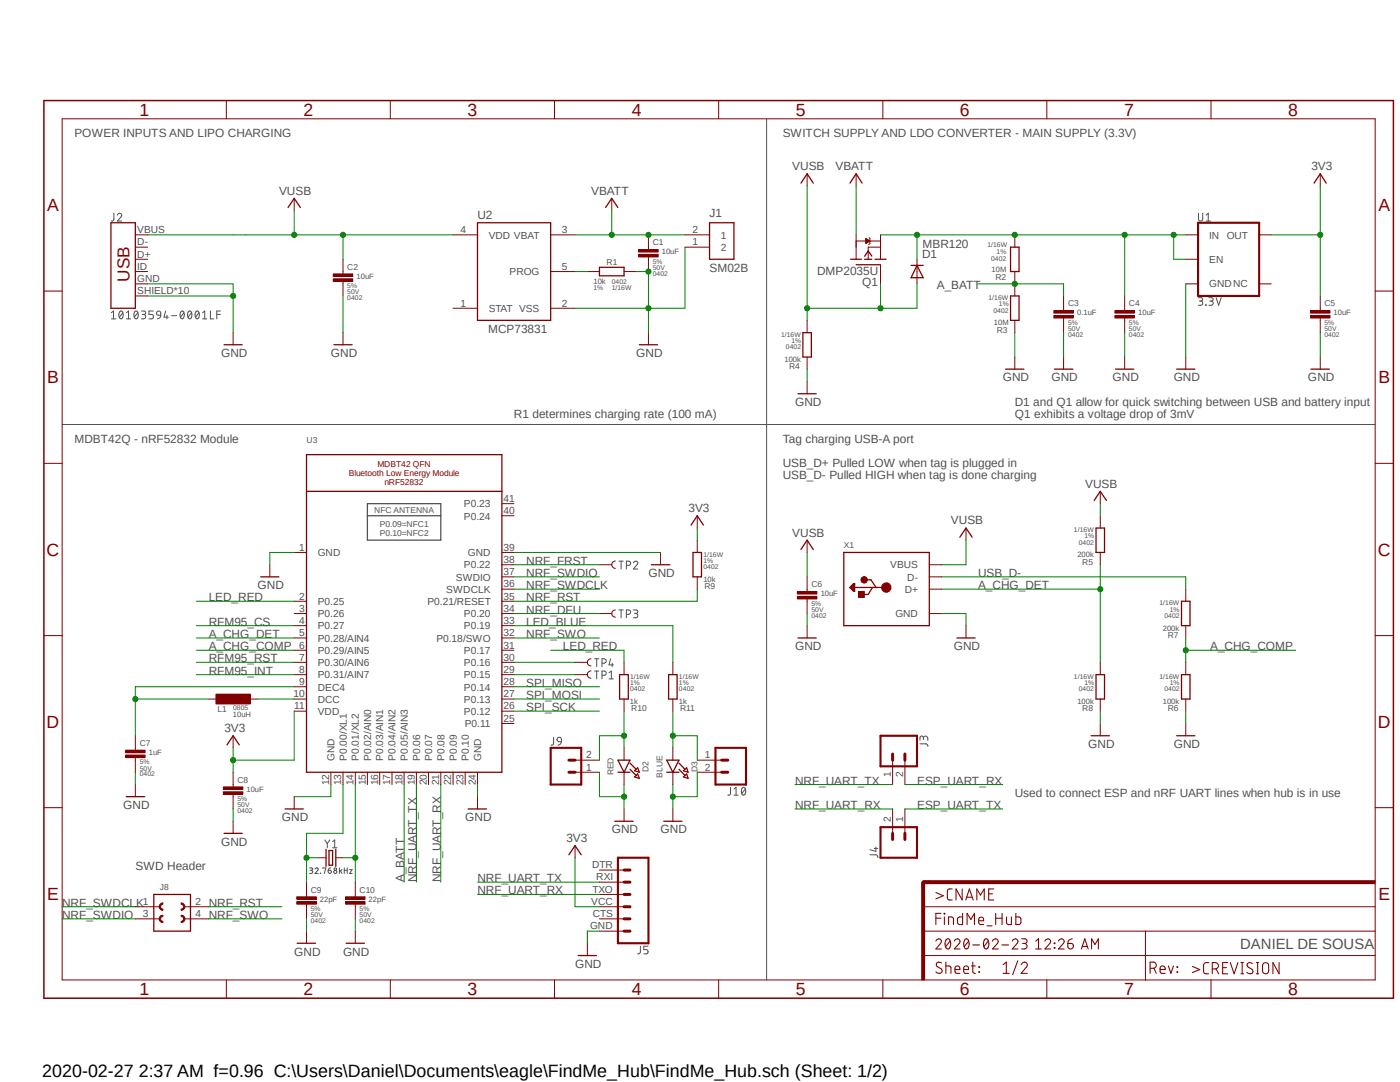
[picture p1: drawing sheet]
<svg xmlns="http://www.w3.org/2000/svg" width="279mm" height="216mm" viewBox="0 0 279 216" stroke-linecap="round" stroke-linejoin="round" font-family="sans-serif">
<path d="M8.4 19.8l270 179.8M278.4 19.8l-270 179.8" fill="none" stroke="#fff" stroke-width=".2"/>
<g fill="none" stroke="#505050" stroke-width=".2">
<path d="M153 23.8v171.7M22.7 42.5v1.3a.38 .38 0 0 1-.5 .3M23.4 42.9a.43 .43 0 0 1 .6-.3 .43 .43 0 0 1 .2 .7l-.8 .8h.9M239.2 59.4h.5a.34 .34 0 0 1 .3 .3 .34 .34 0 0 1-.3 .4h-.3M239.2 42.5v1.2a.42 .42 0 0 0 .4 .4 .42 .42 0 0 0 .4-.4v-1.2M240.7 42.9l.4-.4v1.6M240.7 44.1h.9M241.3 59.4h.5a.34 .34 0 0 1 .3 .3 .34 .34 0 0 1-.3 .4h-.4M242.7 59.4l.5 1.5 .5-1.5M22.2 62.4l.4-.3v1.5M22.2 63.6h.9M24 62.1h.2a.94 .94 0 0 1 0 1.5 .98 .98 0 0 1-.2-1.5z"/>
<path d="M24.5 62.4l-.7 .9M25.2 63.6h.9M25.2 62.4l.5-.3v1.5M27 62.1h.2a.94 .94 0 0 1 0 1.5 .98 .98 0 0 1-.2-1.5zM27.5 62.4l-.7 .9M28.2 62.1h.5a.34 .34 0 0 1 .4 .3 .34 .34 0 0 1-.4 .3h-.3M28.7 62.7l.3 .2v.5l-.3 .2h-.5M30.6 62.1h-.9v.6h.5a.45 .45 0 0 1 .4 .5 .45 .45 0 0 1-.4 .4h-.5M31.3 62.3a.43 .43 0 0 1 .5-.2 .43 .43 0 0 1 .3 .4v.4h-.7l-.2-.3zM32.1 62.9a.73 .73 0 0 1-.7 .7M33.1 62.1l-.4 1.2h.9M33.3 62.9v.7"/>
<path d="M34.2 63h1.1M36.2 62.1h.2a.94 .94 0 0 1 0 1.5 .95 .95 0 0 1-.2-1.5zM36.7 62.4l-.7 .9M37.7 62.1h.1a.89 .89 0 0 1 0 1.5 1.02 1.02 0 0 1-.1-1.5zM38.2 62.4l-.7 .9M39.2 62.1h.2a.94 .94 0 0 1 0 1.5 .98 .98 0 0 1-.2-1.5zM39.7 62.4l-.7 .9M40.4 63.6h.9M40.4 62.4l.5-.3v1.5M42 62.1v1.5h.7M43.3 62.7h.7M44 62.1h-.7v1.5"/>
<path d="M239.6 60.1a.42 .42 0 0 1 .4 .4 .42 .42 0 0 1-.4 .4h-.4M240.6 60.8l.1 .1zM241.7 60.1a.43 .43 0 0 1 .4 .4 .43 .43 0 0 1-.4 .4h-.4M12.4 84.7h262M123.5 112h.9M124 112v1.5M125 112.8h.4a.42 .42 0 0 0 .5-.4 .42 .42 0 0 0-.5-.4h-.4v1.5M126.4 112.3a.43 .43 0 0 1 .6-.3 .43 .43 0 0 1 .2 .6l-.8 .9h.9M118.7 133.9h.8M118.7 131.4h.8M119.1 131.4v1.6M119.1 133.9v1.6"/>
<path d="M120.1 134.7h.5a.42 .42 0 0 0 .4-.4 .42 .42 0 0 0-.4-.4h-.5v1.6M120.1 132.3h.5l.3-.2v-.4l-.3-.3h-.5v1.6M121.5 134.2l.5-.3v1.6M121.5 135.5h.9M121.9 131.4l-.4 1.3h.9M122.2 132.3v.7M123.5 121.7h.9M124 121.7v1.6M125 122.6h.4a.45 .45 0 0 0 .5-.4 .45 .45 0 0 0-.5-.5h-.4v1.6M126.4 121.7h.6a.34 .34 0 0 1 .3 .3 .34 .34 0 0 1-.3 .4h-.4M126.9 122.4a.45 .45 0 0 1 .4 .4 .45 .45 0 0 1-.4 .5h-.5M110.5 147.1v1.2a.38 .38 0 0 1-.5 .4"/>
<path d="M111.4 147.2h.4l.3 .3v.5h-.6l-.3-.2v-.3zM112.1 148a.73 .73 0 0 1-.8 .7M145.8 157.1v1.2a.4 .4 0 0 1-.6 .4M146.5 158.7h.8M146.5 157.4l.4-.3v1.6M148.2 157.2l.2-.1a.89 .89 0 0 1 0 1.6 .99 .99 0 0 1-.2-1.5zM148.8 157.4l-.8 .9M183.6 148.4l1.4 .1 .2 .4M184.3 147.3a.44 .44 0 0 1 .3-.4 .44 .44 0 0 1 .5 .2l.1 .6M184.3 147.6l-.1-.6a.34 .34 0 0 0-.6 0v.7M61.8 173.2h.5l.1 .2-.1 .2-.4 .1M62.1 173.7l.3 .2v.2l-.1 .1-.5 .1"/>
<path d="M62.9 173.4a.32 .32 0 0 1 .4-.3 .32 .32 0 0 1 .1 .6l-.5 .6h.6M63.9 174.3h.1M64.4 173.3l.6-.1-.3 1.1M64.8 167.6l.5 .7M65.3 168.3v.9M65.5 173.7h.5l.1 .5-.2 .1-.3-.1zM65.8 167.6l-.5 .7M66 173.2h-.3l-.2 .5M66.4 167.9l.4-.3v1.6M66.4 169.2h.9M67.7 173.2v1.1M67.9 173.7l.3 .6"/>
<path d="M68.2 173.5l-.5 .4M68.7 173.7h.6M68.7 173.2v1.1M69.3 173.2v1.1M69.8 173.5h.5l-.5 .8h.5M173.6 170.6h1.4l.2 .5M174.5 169.3h.7M174.8 169v.9l-1.2-.4M127.8 188.8v1.2l-.2 .3h-.3M129.3 188.8h-.8v.7h.5a.43 .43 0 0 1 .3 .4 .43 .43 0 0 1-.3 .4h-.5"/>
<circle cx="66.9" cy="174" r=".31"/>
<circle cx="66.9" cy="173.4" r=".25"/>
</g>
<path d="M73.3 100.5h14.7v7.3h-14.7zM73.3 102.9h14.7" fill="none" stroke="#505050" stroke-width=".25"/>
<path d="M57.5 41.4l1.2-1.8 1.2 1.8M141.6 44.4h4.9v7.3h-4.9zM44.7 68.8h3.6" fill="none" stroke="#800000" stroke-width=".25"/>
<path d="M58.7 39.6v2.4M68.5 54.2v.5M68.5 56.1v.5M136.7 46.9h4.9M136.7 49.3h4.9M46.5 66.4v2.4" fill="none" stroke="#800000" stroke-width=".2"/>
<path d="M66.5 55.6h3.9v.5h-3.9z" fill-rule="evenodd" fill="#800000"/>
<path d="M66.5 55.6h3.9v.5h-3.9z" fill="none" stroke="#800000" stroke-width=".2"/>
<path d="M66.5 54.7h3.9v.5h-3.9z" fill-rule="evenodd" fill="#800000"/>
<path d="M66.5 54.7h3.9v.5h-3.9zM68.5 51.7v2.5M68.5 56.6v2.5M129.4 49.3v.5M129.4 51.3v.4" fill="none" stroke="#800000" stroke-width=".2"/>
<path d="M127.5 50.8h3.9v.5h-3.9z" fill-rule="evenodd" fill="#800000"/>
<path d="M127.5 50.8h3.9v.5h-3.9z" fill="none" stroke="#800000" stroke-width=".2"/>
<path d="M127.5 49.8h3.9v.5h-3.9z" fill-rule="evenodd" fill="#800000"/>
<path d="M161.1 34.7v2.4M170.9 34.7v2.4M263.5 34.7v2.4M127.5 49.8h3.9v.5h-3.9zM129.4 46.9v2.4M129.4 51.7v2.5M68.5 66.4v2.4M129.4 66.4v2.4M202.5 71.2v2.5" fill="none" stroke="#800000" stroke-width=".2"/>
<path d="M159.9 36.5l1.2-1.8 1.2 1.8M169.6 36.5l1.3-1.8 1.1 1.8M262.3 36.5l1.2-1.8 1.2 1.8M66.6 68.8h3.7M127.6 68.8h3.6M200.7 73.7h3.6" fill="none" stroke="#800000" stroke-width=".25"/>
<path d="M183.9 176.1h.6v19.4h-.6z" fill-rule="evenodd" fill="#800000"/>
<path d="M183.9 176.1h.6v19.4h-.6z" fill="none" stroke="#800000" stroke-width=".2"/>
<path d="M184.2 175.7h90.2v.6h-90.2z" fill-rule="evenodd" fill="#800000"/>
<g fill="none" stroke="#800000" stroke-width=".2">
<path d="M12.4 23.7h262v171.8h-262zM45.2 20.1v3.6M77.9 20.1v3.6M110.7 20.1v3.6M143.4 20.1v3.6M176.2 20.1v3.6M208.9 20.1v3.6M241.7 20.1v3.6M8.8 58.1h3.6M236.6 46.9h2.5M236.6 56.6h2.5M236.6 51.7h2.5"/>
<path d="M251.3 46.9h2.4M251.3 56.6h2.4M274.4 58.1h3.7M212.3 61.5v.5M212.3 63.5v.4M8.8 92.5h3.6M274.4 92.5h3.7M8.8 126.8h3.6M274.4 126.8h3.7M8.8 161.2h3.6M184.2 175.7h90.2v.6h-90.2zM274.4 161.2h3.7"/>
<path d="M45.2 195.5v3.7M77.9 195.5v3.7M110.7 195.5v3.7M143.4 195.5v3.7M176.2 195.5v3.7M184.2 190.7h90.2M184.2 185.8h90.2M184.2 180.9h90.2M208.9 195.5v3.7M228.6 185.8v9.8M241.7 195.5v3.7"/>
</g>
<path d="M185.5 176h-1.3v1.2" fill="none" stroke="#800000" stroke-width=".59"/>
<g fill="none" stroke="#800000" stroke-width=".21">
<path d="M186.8 178.1l1.5 .6-1.5 .7M190 177.4h-.7l-.2 .4v1.5l.3 .3h.6M192 177.4v2.2l-1.2-2.2v2.2M192.7 179.6l.8-2.2 .7 2.2M192.9 179h1.1M194.9 179.6v-2.2l.8 1.2 .7-1.2v2.2M197.3 178.4h.8M198.3 177.4h-1v2.2h1M186.8 187.8a.55 .55 0 0 1 .8-.4 .55 .55 0 0 1 .1 .9l-.9 1.1h1.1M186.8 183.2h1M187.8 182.2h-1v2.3M187.9 192.2a.6 .6 0 0 0-.7-.2 .6 .6 0 0 0-.3 .7 1.64 1.64 0 0 1 1.1 1l-.1 .4a.75 .75 0 0 1-1.1-.2"/>
<path d="M188.4 182.2l.2 .2zM188.5 183v1.5M188.8 192.7h.6l.3 .2 .1 1.3M188.8 192v2.2M188.8 187.5l.4-.2a1.21 1.21 0 0 1 0 2.1l-.2-.1a1.39 1.39 0 0 1-.2-1.8zM189.3 184.5v-1.5h.6l.3 .2 .1 1.3M189.6 187.8l-.9 1.1M190.5 187.8a.56 .56 0 0 1 .8-.4 .56 .56 0 0 1 .1 .9l-.9 1.1h1.1M190.6 193.5h1a.51 .51 0 0 0-.4-.7 .51 .51 0 0 0-.6 .4v.6l.2 .4h.8M192.1 182.2v2.3h-.6l-.4-.2v-1.1l.4-.2h.6M192.3 193.5h1a.51 .51 0 0 0-.3-.7 .51 .51 0 0 0-.7 .4v.6l.2 .4h.8M192.6 187.5l.3-.2a1.21 1.21 0 0 1 0 2.1 1.29 1.29 0 0 1-.3-1.9z"/>
<path d="M193 184.5v-2.3l.8 1.3 .7-1.3v2.3M193.3 187.8l-.9 1.1M193.9 192.7h.7M194.1 192v1.8l.3 .4h.2M194.1 188.6h1.4M195.3 183.7h1a.51 .51 0 0 0-.3-.7 .51 .51 0 0 0-.7 .5l.1 .8 .3 .2h.6M195.4 192.9l.1 .1zM195.4 193.9l.1 .1zM196.5 187.5l.3-.2a1.21 1.21 0 0 1 0 2.1 1.29 1.29 0 0 1-.3-1.9zM197 184.7h1M197.2 187.8l-.9 1.1M198.1 187.8a.56 .56 0 0 1 .8-.4 .56 .56 0 0 1 .2 .9l-1 1.1h1.1"/>
<path d="M198.7 183.2h1.3M198.7 182.2v2.3M199.9 188.6h1.4M200 182.2v2.3M200.2 192.5l.6-.5v2.2M200.2 194.2h1.2M200.9 183v1.3l.4 .2h.5v-1.5M202 187.8a.56 .56 0 0 1 .8-.4 .56 .56 0 0 1 .2 .9l-1 1.1h1.2M202.7 182.2v2.3h.7l.4-.4v-.8l-.4-.3h-.7M203.1 191.7l-1 2.8M203.8 192.5a.61 .61 0 0 1 .8-.5 .61 .61 0 0 1 .3 1l-1.1 1.2h1.2M203.9 187.3h.7a.47 .47 0 0 1 .4 .5 .47 .47 0 0 1-.4 .5h-.5"/>
<path d="M204.4 188.3a.55 .55 0 0 1 .6 .5 .55 .55 0 0 1-.6 .6h-.5M206.7 189.4h1.1M206.7 187.8l.6-.5v2.1M208.5 187.8a.56 .56 0 0 1 .8-.4 .56 .56 0 0 1 .2 .9l-1 1.1h1.2M210.4 188.2l.1 .1zM210.4 189.1l.1 .1zM211.2 187.8a.56 .56 0 0 1 .8-.4 .56 .56 0 0 1 .2 .9l-1 1.1h1.2M213.1 188.3h.7a.56 .56 0 0 1 .4 .6 .56 .56 0 0 1-.6 .5 .56 .56 0 0 1-.5-.6zM214 187.3a.87 .87 0 0 0-.9 1M215.8 189.4l.7-2.1 .7 2.1M216 188.8h1M217.8 189.4v-2.1l.7 1.2 .7-1.2v2.1"/>
<path d="M229.5 193.2h.7a.61 .61 0 0 0 .6-.6 .61 .61 0 0 0-.6-.6h-.7v2.2M230.3 193.2l.5 1M231.5 193.5h1a.53 .53 0 0 0-.3-.7 .53 .53 0 0 0-.7 .4v.6l.2 .4h.8M233.2 192.7l.5 1.5 .5-1.5M234.9 193.9l.1 .1zM234.9 192.9l.1 .1zM238 192.8l1.4 .7-1.4 .6M241.2 192.1h-.5l-.4 .2-.1 1.5a.45 .45 0 0 0 .5 .5h.5M241.9 193.3h.7a.64 .64 0 0 0 .6-.6 .64 .64 0 0 0-.6-.6h-.7v2.2M242.7 193.3l.5 1M244 193.1h.8M245 192.1h-1v2.2h1"/>
<path d="M245.5 192.1l.8 2.2 .8-2.2M247.6 194.3h.6M247.6 192.1h.6M247.9 192.1v2.2M249.9 192.3a.56 .56 0 0 0-.7-.2 .56 .56 0 0 0-.2 .7l.8 .6a.56 .56 0 0 1 .1 .8 .56 .56 0 0 1-.9 0l-.2-.2M250.7 194.3h.5M250.7 192.1h.5M251 192.1v2.2M252.2 192.2a.65 .65 0 0 1 1 .5v1a.62 .62 0 0 1-.6 .6 .62 .62 0 0 1-.6-.6v-1zM255.3 192.1v2.2l-1.3-2.2v2.2"/>
</g>
<path d="M8.8 20.1h269.3v179.1h-269.3z" fill="none" stroke="#800000" stroke-width=".3"/>
<path d="M239.1 44.4h12.2v14.7h-12.2z" fill="none" stroke="#800000" stroke-width=".42"/>
<path d="M210.3 62.9h3.9v.6h-3.9z" fill-rule="evenodd" fill="#800000"/>
<path d="M210.3 62.9h3.9v.6h-3.9z" fill="none" stroke="#800000" stroke-width=".2"/>
<path d="M210.3 62h3.9v.5h-3.9z" fill-rule="evenodd" fill="#800000"/>
<path d="M212.3 59.1v2.4M210.3 62h3.9v.5h-3.9zM212.3 63.9v2.5M263.5 61.5v.5M263.5 63.5v.4" fill="none" stroke="#800000" stroke-width=".2"/>
<path d="M261.5 62.9h3.9v.6h-3.9z" fill-rule="evenodd" fill="#800000"/>
<path d="M261.5 62.9h3.9v.6h-3.9z" fill="none" stroke="#800000" stroke-width=".2"/>
<path d="M261.5 62h3.9v.5h-3.9z" fill-rule="evenodd" fill="#800000"/>
<g fill="none" stroke="#800000" stroke-width=".2">
<path d="M27 49.3h2.5M27 54.2h2.5M27 46.9h2.5M27 51.7h2.5M27 56.6h2.5M27 59.1h2.5M90.4 46.9h4.9M109.9 54.2h4.9M109.9 46.9h4.9M117.2 54.2h2.4M124.5 54.2h2.5M170.9 48.1h4.8"/>
<path d="M170.9 46.9v4.8M172.8 47.6l.7 .5-.7 .5zM172.8 48.5h.1M172.8 48.4h.3M172.8 48.3h.4M172.8 48.3h.5M172.8 48.2h.6M172.8 48h.6M172.8 47.9h.5M172.8 47.8h.4M172.8 47.8h.3M172.8 47.7h.1"/>
<path d="M173.4 47.4l.2 .2v1l-.2 .2M175.7 46.9v4.8M175.7 52.9v3.7M175.7 49.3h-2.4v2.4M183 51.7v4.9M202.5 46.9v2.4M202.5 54.2v4.9M263.5 59.1v2.4M90.4 61.5h4.9M109.9 61.5h4.9M161.1 63.9v2.5M161.1 71.2v2.5"/>
<path d="M161.1 76.1v2.5M202.5 63.9v2.5M212.3 71.2v2.5M224.5 71.2v2.5M236.6 71.2v2.5M261.5 62h3.9v.5h-3.9zM263.5 63.9v2.5M263.5 71.2v2.5M58.7 110.2h2.5M58.7 120h2.5M100.2 110.2h2.4M100.2 120h2.4"/>
<path d="M100.2 112.7h2.4M100.2 100.5h2.4M100.2 102.9h2.4M100.2 117.6h2.4M100.2 115.1h2.4M58.7 139.5h2.5M58.7 137h2.5M58.7 134.6h2.5M58.7 132.2h2.5M58.7 129.8h2.5M58.7 127.3h2.5M58.7 124.8h2.5"/>
<path d="M58.7 122.4h2.5M100.2 139.5h2.4M100.2 137h2.4M100.2 134.6h2.4M100.2 132.2h2.4M100.2 129.8h2.4M100.2 127.3h2.4M100.2 124.8h2.4M100.2 122.4h2.4M58.7 141.9h2.5M66 154.1v2.4M68.5 154.1v2.4"/>
<path d="M70.9 154.1v2.4M73.3 154.1v2.4M75.8 154.1v2.4M78.2 154.1v2.4M80.6 154.1v2.4M83.1 154.1v2.4M85.5 154.1v2.4M88 154.1v2.4M90.4 154.1v2.4M92.8 154.1v2.4M95.3 154.1v2.4M100.2 144.4h2.4"/>
<path d="M100.2 141.9h2.4M63.6 171.2h1.5M67 171.2h1.5"/>
</g>
<g fill="none" stroke="#800000" stroke-width=".25">
<path d="M22.1 44.4h4.9v17.1h-4.9zM95.3 44.4h14.6v19.5h-14.6zM119.6 53.3h4.9v1.7h-4.9zM169.8 51.7h2.1M170.9 52.8h4.8M172.6 51.7h1.4M174 51.1l-.7-1-.7 1M174.6 51.7h2.2M181.8 53h2.4M183 53l1.2 2.4h-2.4zM201.7 49.3h1.7v4.9h-1.7zM201.7 59.1h1.7v4.8h-1.7z"/>
<path d="M159.3 78.6h3.6M160.2 66.4h1.7v4.8h-1.7zM210.4 73.7h3.7M222.6 73.7h3.7M234.8 73.7h3.7M261.6 73.7h3.7M61.2 98h39M61.2 90.7h39v63.4h-39zM65.1 169.5v3.4M65.7 169.7h.7v2.9h-.7zM67 169.5v3.4"/>
</g>
<circle cx="176.9" cy="117.2" r=".95" fill="#800000"/>
<circle cx="176.9" cy="117.2" r=".95" fill="none" stroke="#800000" stroke-width=".2"/>
<circle cx="172.5" cy="115.7" r=".67" fill="#800000"/>
<circle cx="172.5" cy="115.7" r=".67" fill="none" stroke="#800000" stroke-width=".2"/>
<path d="M171.3 118h1.2v1.2h-1.2z" fill-rule="evenodd" fill="#800000"/>
<path d="M53.8 112.7v2.4M131.8 110.2v2.5M171.3 118h1.2v1.2h-1.2zM185.5 117.6h2.4M185.5 115.1h2.4M185.5 112.7h2.4M185.5 122.4h2.4M58.7 159v2.4M95.3 159v2.4M61.2 178.5v.5M61.2 180.4v.5" fill="none" stroke="#800000" stroke-width=".2"/>
<path d="M52 115.1h3.7M130 112.7h3.7M168.4 110.2h17.1v14.6h-17.1v-14.6M169.6 117.2l.7-.7h.3v1.5h-.3zM169.8 117.2l.4-.4v.8l-.2-.2v-.2M170.3 116.5v1.3M170.6 117.2h6.3M172.8 115.7h1l1 1.5M174.1 117.2l-.8 1.4h-1.2M56.9 161.4h3.6M93.4 161.4h3.7" fill="none" stroke="#800000" stroke-width=".25"/>
<path d="M59.2 179.9h3.9v.5h-3.9z" fill-rule="evenodd" fill="#800000"/>
<path d="M59.2 179.9h3.9v.5h-3.9z" fill="none" stroke="#800000" stroke-width=".2"/>
<path d="M59.2 178.9h3.9v.6h-3.9z" fill-rule="evenodd" fill="#800000"/>
<path d="M59.2 178.9h3.9v.6h-3.9zM61.2 176v2.5M70.9 178.5v.5M61.2 180.9v2.4M70.9 180.4v.5" fill="none" stroke="#800000" stroke-width=".2"/>
<path d="M69 179.9h3.9v.5h-3.9z" fill-rule="evenodd" fill="#800000"/>
<path d="M69 179.9h3.9v.5h-3.9z" fill="none" stroke="#800000" stroke-width=".2"/>
<path d="M69 178.9h3.9v.6h-3.9z" fill-rule="evenodd" fill="#800000"/>
<path d="M69 178.9h3.9v.6h-3.9zM70.9 176v2.5M61.2 185.8v2.4M70.9 180.9v2.4M70.9 185.8v2.4" fill="none" stroke="#800000" stroke-width=".2"/>
<path d="M59.3 188.2h3.7M69.1 188.2h3.6" fill="none" stroke="#800000" stroke-width=".25"/>
<path d="M43.1 138.5h6.9v2h-6.9z" fill-rule="evenodd" fill="#800000"/>
<path d="M139.1 102.9v2.5M139.1 107.8v2.4M139.1 115.1v2.5M41.7 139.5h2.4M43.1 138.5h6.9v2h-6.9zM49 139.5h2.4M27 156.5v2.5M46.5 146.8v2.4M46.5 156.5v.5M46.5 158.5v.5" fill="none" stroke="#800000" stroke-width=".2"/>
<path d="M137.9 104.8l1.2-1.9 1.3 1.9M138.3 110.2h1.7v4.9h-1.7zM25.2 159h3.7M45.3 148.6l1.2-1.8 1.3 1.8" fill="none" stroke="#800000" stroke-width=".25"/>
<path d="M44.6 158h3.9v.5h-3.9z" fill-rule="evenodd" fill="#800000"/>
<path d="M44.6 158h3.9v.5h-3.9z" fill="none" stroke="#800000" stroke-width=".2"/>
<path d="M44.6 157h3.9v.5h-3.9z" fill-rule="evenodd" fill="#800000"/>
<g fill="none" stroke="#800000" stroke-width=".2">
<path d="M122.1 39.6v2.4M224.5 61.5v.5M224.5 63.5v.4M219.6 98v2.5M161.1 107.8v2.4M192.8 105.4v2.4M219.6 102.9v2.5M219.6 110.2v2.5M236.6 117.6v2.4M124.5 132.2v2.4M124.5 139.5v2.4M134.3 132.2v2.4"/>
<path d="M134.3 139.5v2.4M161.1 124.8v2.5M192.8 124.8v2.5M219.6 132.2v2.4M219.6 139.5v2.4M236.6 124.8v2.5M236.6 132.2v2.4M236.6 139.5v2.4M44.6 157h3.9v.5h-3.9zM46.5 154.1v2.4M46.5 159v2.4M114.8 154.1h4.8"/>
<path d="M114.8 151.7h4.8M124.5 149.2v2.5M124.5 154.1v2.4M134.3 149.2v2.5M134.3 154.1v2.4M139.1 154.1h4.9M139.1 151.7h4.9M178.1 151.7v4.8M180.6 151.7v4.8M219.6 144.4v2.4M236.6 144.4v2.4M46.5 163.9v2.4"/>
<path d="M114.8 168.7v2.5M119.6 173.6h4.9M119.6 176h4.9M119.6 178.5h4.9M124.5 161.4v2.5M134.3 161.4v2.5M178.1 161.4v4.9M180.6 161.4v4.9M117.2 188.2v2.5M119.6 180.9h4.9M119.6 183.3h4.9M119.6 185.8h4.9"/>
</g>
<g fill="none" stroke="#800000" stroke-width=".25">
<path d="M120.9 41.4l1.2-1.8 1.2 1.8M218.4 99.9l1.2-1.9 1.2 1.9M159.9 109.6l1.2-1.8 1.2 1.8M191.6 107.2l1.2-1.8 1.2 1.8M218.7 105.4h1.7v4.8h-1.7zM235.8 120h1.7v4.8h-1.7zM123.7 134.6h1.7v4.9h-1.7zM133.4 134.6h1.7v4.9h-1.7zM159.3 127.3h3.6M191 127.3h3.6M218.7 134.6h1.7v4.9h-1.7zM235.8 134.6h1.7v4.9h-1.7z"/>
<path d="M123.3 151.7h2.4l-1.2 2.4zM123.3 154.1h2.4M125.7 153.5l1.3 1.2M125.7 152.3l1.3 1.2M126.7 155l.6-.6 .3 .9zM127.3 153.2l.3 .9-.9-.3zM133.1 151.7h2.4l-1.2 2.4zM133.1 154.1h2.4M135.5 153.5l1.2 1.2M135.5 152.3l1.2 1.2M136.4 153.8l.6-.6 .3 .9zM136.4 155l.6-.6 .3 .9z"/>
<path d="M217.8 146.8h3.6M234.8 146.8h3.7M44.7 166.3h3.6M113.5 170.6l1.3-1.9 1.2 1.9M122.7 163.9h3.7M132.5 163.9h3.6M115.4 190.7h3.6"/>
</g>
<path d="M109.9 149.2h6.1v7.3h-6.1zM142.8 149.2h6.1v7.3h-6.1zM175.7 146.8h7.3v6.1h-7.3zM123.3 171.2h6.1v17h-6.1zM175.7 165.1h7.3v6.1h-7.3z" fill="none" stroke="#800000" stroke-width=".42"/>
<g fill="none" stroke="#800000" stroke-width=".59">
<path d="M113.5 151.7h1.3M113.5 154.1h1.3M144 151.7h1.2M144 154.1h1.2M178.1 150.5v1.2M180.6 150.5v1.2M124.5 178.5h1.2M124.5 176h1.2M124.5 173.6h1.2M178.1 166.3v1.2M180.6 166.3v1.2M124.5 183.3h1.2"/>
<path d="M124.5 180.9h1.2M124.5 185.8h1.2"/>
</g>
<path d="M222.5 62.9h3.9v.6h-3.9z" fill-rule="evenodd" fill="#800000"/>
<path d="M222.5 62.9h3.9v.6h-3.9z" fill="none" stroke="#800000" stroke-width=".2"/>
<path d="M222.5 62h3.9v.5h-3.9z" fill-rule="evenodd" fill="#800000"/>
<path d="M224.5 59.1v2.4M222.5 62h3.9v.5h-3.9zM224.5 63.9v2.5M161.1 117.6v.4M161.1 119.5v.5" fill="none" stroke="#800000" stroke-width=".2"/>
<path d="M159.1 119h3.9v.5h-3.9z" fill-rule="evenodd" fill="#800000"/>
<path d="M159.1 119h3.9v.5h-3.9z" fill="none" stroke="#800000" stroke-width=".2"/>
<path d="M159.1 118h3.9v.5h-3.9z" fill-rule="evenodd" fill="#800000"/>
<path d="M159.1 118h3.9v.5h-3.9zM161.1 115.1v2.5M161.1 120v2.4M27 149.2v.5M27 151.2v.5" fill="none" stroke="#800000" stroke-width=".2"/>
<path d="M25.1 150.7h3.9v.5h-3.9z" fill-rule="evenodd" fill="#800000"/>
<path d="M25.1 150.7h3.9v.5h-3.9z" fill="none" stroke="#800000" stroke-width=".2"/>
<path d="M25.1 149.7h3.9v.5h-3.9z" fill-rule="evenodd" fill="#800000"/>
<path d="M25.1 149.7h3.9v.5h-3.9zM27 146.8v2.4M27 151.7v2.4" fill="none" stroke="#800000" stroke-width=".2"/>
<path d="M30.7 178.5h7.3v7.3h-7.3z" fill="none" stroke="#800000" stroke-width=".25"/>
<path d="M36.2 180.2a.74 .74 0 0 1 .7 .7 .74 .74 0 0 1-.7 .8v-.3a.49 .49 0 0 0 .5-.5 .49 .49 0 0 0-.5-.5z" fill-rule="evenodd" fill="#800000"/>
<path d="M36.2 180.2a.74 .74 0 0 1 .7 .7 .74 .74 0 0 1-.7 .8v-.3a.49 .49 0 0 0 .5-.5 .49 .49 0 0 0-.5-.5z" fill="none" stroke="#800000" stroke-width=".2"/>
<path d="M36.2 182.6a.72 .72 0 0 1 .7 .7 .72 .72 0 0 1-.7 .8v-.2a.49 .49 0 0 0 .5-.5 .49 .49 0 0 0-.5-.5z" fill-rule="evenodd" fill="#800000"/>
<path d="M36.2 182.6a.72 .72 0 0 1 .7 .7 .72 .72 0 0 1-.7 .8v-.2a.49 .49 0 0 0 .5-.5 .49 .49 0 0 0-.5-.5z" fill="none" stroke="#800000" stroke-width=".2"/>
<path d="M32 180.3l.5-.1v.2a.49 .49 0 0 0-.5 .5 .49 .49 0 0 0 .5 .5v.3a.73 .73 0 0 1-.7-.5 .73 .73 0 0 1 .2-.9z" fill-rule="evenodd" fill="#800000"/>
<path d="M32 180.3l.5-.1v.2a.49 .49 0 0 0-.5 .5 .49 .49 0 0 0 .5 .5v.3a.73 .73 0 0 1-.7-.5 .73 .73 0 0 1 .2-.9z" fill="none" stroke="#800000" stroke-width=".2"/>
<path d="M32 182.8l.5-.2v.3a.49 .49 0 0 0-.5 .5 .49 .49 0 0 0 .5 .5v.2a.73 .73 0 0 1-.7-.5 .73 .73 0 0 1 .2-.8z" fill-rule="evenodd" fill="#800000"/>
<g fill="none" stroke="#800000" stroke-width=".2">
<path d="M119.6 112.7h2.5M122.8 111.9a.74 .74 0 0 0-.7 .8 .74 .74 0 0 0 .7 .7M114.8 134.6h2.4M114.8 132.2h2.4M117.9 133.9a.74 .74 0 0 0-.7 .7 .74 .74 0 0 0 .7 .7M117.9 131.4a.72 .72 0 0 0-.7 .8 .72 .72 0 0 0 .7 .7M119.6 122.4h2.5M122.8 121.7a.72 .72 0 0 0-.7 .7 .72 .72 0 0 0 .7 .7M27 180.9h4.9M27 183.3h4.9M32 182.8l.5-.2v.3a.49 .49 0 0 0-.5 .5 .49 .49 0 0 0 .5 .5v.2a.73 .73 0 0 1-.7-.5 .73 .73 0 0 1 .2-.8zM36.8 180.9h4.9"/>
<path d="M36.8 183.3h4.9"/>
</g>
<path d="M68.5 59.1v7.3M129.4 54.2v7.3M136.7 49.3v12.2h-21.9" fill="none" stroke="#008000" stroke-width=".2"/>
<circle cx="129.4" cy="61.5" r=".51" fill="#008000"/>
<g fill="none" stroke="#008000" stroke-width=".2">
<path d="M127 54.2h2.4"/>
<circle cx="129.4" cy="61.5" r=".51"/>
</g>
<circle cx="129.4" cy="54.2" r=".51" fill="#008000"/>
<g fill="none" stroke="#008000" stroke-width=".2">
<path d="M29.5 56.6h17v9.8M29.5 59.1h17M129.4 61.5v4.9"/>
<circle cx="129.4" cy="54.2" r=".51"/>
</g>
<circle cx="46.5" cy="59.1" r=".51" fill="#008000"/>
<g fill="none" stroke="#008000" stroke-width=".2">
<path d="M236.6 56.6v14.6M161.1 73.7v2.4M202.5 66.4v4.8M212.3 66.4v4.8M224.5 66.4v4.8M263.5 66.4v4.8M58.7 110.2h-4.9v2.5M102.6 110.2h29.2M187.9 122.4h4.9v2.4M27 154.1v2.4M66 156.5v2.5h-7.3M95.3 156.5v2.5"/>
<path d="M119.6 154.1v4.9h4.9M124.5 156.5v4.9M219.6 141.9v2.5M236.6 141.9v2.5M46.5 161.4v2.5M61.2 183.3v2.5M70.9 183.3v2.5"/>
<circle cx="46.5" cy="59.1" r=".51"/>
</g>
<circle cx="124.5" cy="159" r=".51" fill="#008000"/>
<g fill="none" stroke="#008000" stroke-width=".2">
<path d="M134.3 156.5v4.9M139.1 154.1v4.9h-4.8"/>
<circle cx="124.5" cy="159" r=".51"/>
</g>
<circle cx="134.3" cy="159" r=".51" fill="#008000"/>
<g fill="none" stroke="#008000" stroke-width=".2">
<path d="M46.5 46.9h43.9M58.7 42v4.9M161.1 122.4v2.4M119.6 185.8h-2.4v2.4"/>
<circle cx="134.3" cy="159" r=".51"/>
</g>
<circle cx="58.7" cy="46.9" r=".51" fill="#008000"/>
<g fill="none" stroke="#008000" stroke-width=".2">
<path d="M68.5 46.9v4.8"/>
<circle cx="58.7" cy="46.9" r=".51"/>
</g>
<circle cx="68.4" cy="46.9" r=".51" fill="#008000"/>
<g fill="none" stroke="#008000" stroke-width=".2">
<path d="M161.1 37.1v26.8M29.5 46.9h17M175.7 56.6v4.9M183 56.6v4.9h-21.9"/>
<circle cx="68.4" cy="46.9" r=".51"/>
</g>
<circle cx="175.7" cy="61.5" r=".51" fill="#008000"/>
<circle cx="175.7" cy="61.5" r=".51" fill="none" stroke="#008000" stroke-width=".2"/>
<circle cx="161.1" cy="61.5" r=".51" fill="#008000"/>
<g fill="none" stroke="#008000" stroke-width=".2">
<path d="M170.9 37.1v9.8M114.8 54.2h2.4M114.8 46.9h21.9M161.1 110.2v4.9M192.8 107.8v4.9h-4.9M219.6 100.5v2.4"/>
<circle cx="161.1" cy="61.5" r=".51"/>
</g>
<circle cx="129.4" cy="46.9" r=".51" fill="#008000"/>
<g fill="none" stroke="#008000" stroke-width=".2">
<path d="M122.1 42v4.9"/>
<circle cx="129.4" cy="46.9" r=".51"/>
</g>
<circle cx="122.1" cy="46.9" r=".51" fill="#008000"/>
<g fill="none" stroke="#008000" stroke-width=".2">
<path d="M195.2 56.6h17.1v2.5"/>
<circle cx="122.1" cy="46.9" r=".51"/>
</g>
<circle cx="202.5" cy="56.6" r=".51" fill="#008000"/>
<g fill="none" stroke="#008000" stroke-width=".2">
<path d="M175.7 46.9h60.9M183 46.9v4.8M234.2 51.7h2.4M80.6 156.5v19.5"/>
<circle cx="202.5" cy="56.6" r=".51"/>
</g>
<circle cx="183" cy="46.9" r=".51" fill="#008000"/>
<g fill="none" stroke="#008000" stroke-width=".2">
<path d="M224.5 46.9v12.2"/>
<circle cx="183" cy="46.9" r=".51"/>
</g>
<circle cx="224.4" cy="46.9" r=".51" fill="#008000"/>
<circle cx="224.4" cy="46.9" r=".51" fill="none" stroke="#008000" stroke-width=".2"/>
<circle cx="202.5" cy="46.9" r=".51" fill="#008000"/>
<g fill="none" stroke="#008000" stroke-width=".2">
<path d="M234.2 46.9v4.8"/>
<circle cx="202.5" cy="46.9" r=".51"/>
</g>
<circle cx="234.2" cy="46.9" r=".51" fill="#008000"/>
<g fill="none" stroke="#008000" stroke-width=".2">
<path d="M102.6 112.7h17M102.6 115.1h17M102.6 117.6h17M61.2 166.3v9.7M61.2 171.2h2.4M12.4 183.3h14.6M12.4 180.9h14.6"/>
<circle cx="234.2" cy="46.9" r=".51"/>
</g>
<circle cx="61.2" cy="171.2" r=".51" fill="#008000"/>
<g fill="none" stroke="#008000" stroke-width=".2">
<path d="M68.5 156.5v9.8h-7.3M68.5 171.2h2.4v4.8"/>
<circle cx="61.2" cy="171.2" r=".51"/>
</g>
<circle cx="70.9" cy="171.2" r=".51" fill="#008000"/>
<g fill="none" stroke="#008000" stroke-width=".2">
<path d="M27 139.5h14.7M51.4 139.5h7.3M58.7 137h-31.7v9.8M70.9 156.5v14.7"/>
<circle cx="70.9" cy="171.2" r=".51"/>
</g>
<circle cx="27" cy="139.5" r=".51" fill="#008000"/>
<g fill="none" stroke="#008000" stroke-width=".2">
<path d="M139.1 117.6v2.4h-36.5M139.1 105.4v2.4M102.6 127.3h17M46.5 149.2v4.9M58.7 141.9v9.8h-12.2M41.7 183.3h14.6M41.7 180.9h14.6"/>
<circle cx="27" cy="139.5" r=".51"/>
</g>
<circle cx="46.5" cy="151.7" r=".51" fill="#008000"/>
<g fill="none" stroke="#008000" stroke-width=".2">
<path d="M263.5 37.1v22M253.7 46.9h9.8M114.8 171.2v9.7h4.8"/>
<circle cx="46.5" cy="151.7" r=".51"/>
</g>
<circle cx="263.5" cy="46.9" r=".51" fill="#008000"/>
<g fill="none" stroke="#008000" stroke-width=".2">
<path d="M187.9 115.1h48.7v2.5M187.9 117.6h31.7M219.6 112.7v19.5"/>
<circle cx="263.5" cy="46.9" r=".51"/>
</g>
<circle cx="219.6" cy="117.6" r=".51" fill="#008000"/>
<g fill="none" stroke="#008000" stroke-width=".2">
<path d="M39.2 127.3h19.5M39.2 124.8h19.5M39.2 132.2h19.5M39.2 134.6h19.5M102.6 139.5h17M102.6 137h17M236.6 127.3v4.9M236.6 129.8h14.7M83.1 156.5v19.5M88 156.5v19.5M102.6 141.9h17M158.7 156.5h19.4"/>
<path d="M95.3 176h24.3M95.3 178.5h24.3M158.7 161.4h19.4"/>
<circle cx="219.6" cy="117.6" r=".51"/>
</g>
<circle cx="236.6" cy="129.8" r=".51" fill="#008000"/>
<g fill="none" stroke="#008000" stroke-width=".2">
<path d="M39.2 129.8h19.5M102.6 124.8h31.7v7.4M251.3 129.8h7.3M124.5 141.9v7.3M124.5 146.8h-4.9v4.9"/>
<circle cx="236.6" cy="129.8" r=".51"/>
</g>
<circle cx="124.5" cy="146.8" r=".51" fill="#008000"/>
<g fill="none" stroke="#008000" stroke-width=".2">
<path d="M134.3 141.9v7.3M134.3 146.8h4.8v4.9"/>
<circle cx="124.5" cy="146.8" r=".51"/>
</g>
<circle cx="134.3" cy="146.8" r=".51" fill="#008000"/>
<g fill="none" stroke="#008000" stroke-width=".2">
<path d="M39.2 120h19.5M102.6 122.4h17M102.6 132.2h12.2M102.6 134.6h12.2M109.9 129.8h14.6v2.4M180.6 156.5h19.5M180.6 161.4h19.5"/>
<circle cx="134.3" cy="146.8" r=".51"/>
</g>
<text font-size="3.6" x="8.4" y="214.9">2020-02-27 2:37 AM f=0.96 C:\Users\Daniel\Documents\eagle\FindMe_Hub\FindMe_Hub.sch (Sheet: 1/2)</text>
<g font-size="3.5" fill="#800000">
<text x="27.8" y="23.1">1</text>
<text x="60.6" y="23.1">2</text>
<text x="93.3" y="23.1">3</text>
<text x="126.1" y="23.1">4</text>
<text x="158.8" y="23.1">5</text>
<text x="191.6" y="23.1">6</text>
<text x="224.3" y="23.1">7</text>
<text x="257.1" y="23.1">8</text>
<text x="9.4" y="42.1">A</text>
<text x="275.1" y="42.1">A</text>
<text x="9.4" y="76.5">B</text>
<text x="275.1" y="76.5">B</text>
<text x="9.3" y="110.9">C</text>
<text x="275" y="110.9">C</text>
<text x="9.3" y="145.2">D</text>
<text x="275" y="145.2">D</text>
<text x="9.4" y="179.6">E</text>
<text x="275.1" y="179.6">E</text>
<text x="27.8" y="198.6">1</text>
<text x="60.6" y="198.6">2</text>
<text x="93.3" y="198.6">3</text>
<text x="126.1" y="198.6">4</text>
<text x="158.8" y="198.6">5</text>
<text x="191.6" y="198.6">6</text>
<text x="224.3" y="198.6">7</text>
<text x="257.1" y="198.6">8</text>
</g>
<text font-size="3.4" fill="#800000" x="25.8" y="56.2" transform="rotate(-90 25.8 56.2)">USB</text>
<text font-size="3" fill="#505050" x="247.5" y="189.3">DANIEL DE SOUSA</text>
<g font-size="2.4" fill="#505050">
<text x="14.9" y="27.4">POWER INPUTS AND LIPO CHARGING</text>
<text x="156.2" y="27.4">SWITCH SUPPLY AND LDO CONVERTER - MAIN SUPPLY (3.3V)</text>
<text x="158.1" y="34">VUSB</text>
<text x="166.7" y="34">VBATT</text>
<text x="261.7" y="34">3V3</text>
<text x="55.7" y="38.8">VUSB</text>
<text x="118" y="38.8">VBATT</text>
<text x="95.3" y="43.7">U2</text>
<text x="141.6" y="43.2">J1</text>
<text x="184" y="51.4">D1</text>
<text x="184.1" y="49.4">MBR120</text>
<text x="141.6" y="54.2">SM02B</text>
<text x="163.1" y="54.9">DMP2035U</text>
<text x="172.1" y="57">Q1</text>
<text x="187" y="57.6">A_BATT</text>
<text x="44.1" y="71.2">GND</text>
<text x="66" y="71.2">GND</text>
<text x="97.4" y="66.4">MCP73831</text>
<text x="127" y="71.2">GND</text>
<text x="200.1" y="76.1">GND</text>
<text x="209.8" y="76.1">GND</text>
<text x="222" y="76.1">GND</text>
<text x="234.2" y="76.1">GND</text>
<text x="261" y="76.1">GND</text>
<text x="102.6" y="83.4">R1 determines charging rate (100 mA)</text>
<text x="158.7" y="81">GND</text>
<text x="202.5" y="81">D1 and Q1 allow for quick switching between USB and battery input</text>
<text x="202.5" y="83.4">Q1 exhibits a voltage drop of 3mV</text>
<text x="14.9" y="88.3">MDBT42Q - nRF52832 Module</text>
<text x="156.2" y="88.3">Tag charging USB-A port</text>
<text x="156.2" y="95.6">USB_D- Pulled HIGH when tag is done charging</text>
<text x="156.2" y="93.2">USB_D+ Pulled LOW when tag is plugged in</text>
<text x="216.6" y="97.3">VUSB</text>
<text x="137.4" y="102.2">3V3</text>
<text x="158.1" y="107.1">VUSB</text>
<text x="189.8" y="104.6">VUSB</text>
<text x="105" y="112.7">NRF_FRST</text>
<text x="41.7" y="120">LED_RED</text>
<text x="51.4" y="117.6">GND</text>
<text x="105" y="115.1">NRF_SWDIO</text>
<text x="105" y="117.6">NRF_SWDCLK</text>
<text x="105" y="120">NRF_RST</text>
<text x="129.4" y="115.1">GND</text>
<text x="195.2" y="115.1">USB_D-</text>
<text x="195.2" y="117.6">A_CHG_DET</text>
<text x="41.7" y="124.8">RFM95_CS</text>
<text x="105" y="124.8">LED_BLUE</text>
<text x="105" y="122.4">NRF_DFU</text>
<text x="41.7" y="127.3">A_CHG_DET</text>
<text x="41.7" y="129.8">A_CHG_COMP</text>
<text x="105" y="127.3">NRF_SWO</text>
<text x="112.4" y="129.8">LED_RED</text>
<text x="158.7" y="129.8">GND</text>
<text x="190.3" y="129.8">GND</text>
<text x="241.5" y="129.8">A_CHG_COMP</text>
<text x="41.7" y="132.2">RFM95_RST</text>
<text x="41.7" y="134.6">RFM95_INT</text>
<text x="105" y="137">SPI_MISO</text>
<text x="105" y="141.9">SPI_SCK</text>
<text x="105" y="139.5">SPI_MOSI</text>
<text x="44.8" y="146.1">3V3</text>
<text x="217.2" y="149.2">GND</text>
<text x="234.2" y="149.2">GND</text>
<text x="24.6" y="161.4">GND</text>
<text x="158.7" y="156.6">NRF_UART_TX</text>
<text x="158.7" y="161.4">NRF_UART_RX</text>
<text x="183.1" y="156.6">ESP_UART_RX</text>
<text x="183.1" y="161.4">ESP_UART_TX</text>
<text x="202.5" y="159">Used to connect ESP and nRF UART lines when hub is in use</text>
<text x="56.3" y="163.9">GND</text>
<text x="92.8" y="163.9">GND</text>
<text x="113" y="168">3V3</text>
<text x="122.1" y="166.3">GND</text>
<text x="131.8" y="166.3">GND</text>
<text x="27.1" y="173.6">SWD Header</text>
<text x="44.1" y="168.7">GND</text>
<text x="80.6" y="176" transform="rotate(-90 80.6 176)">A_BATT</text>
<text x="83.1" y="176" transform="rotate(-90 83.1 176)">NRF_UART_TX</text>
<text x="88" y="176" transform="rotate(-90 88 176)">NRF_UART_RX</text>
<text x="95.3" y="176">NRF_UART_TX</text>
<text x="95.3" y="178.5">NRF_UART_RX</text>
<text x="12.4" y="183.3">NRF_SWDIO</text>
<text x="12.4" y="180.9">NRF_SWDCLK</text>
<text x="41.7" y="183.3">NRF_SWO</text>
<text x="41.7" y="180.9">NRF_RST</text>
<text x="58.7" y="190.7">GND</text>
<text x="68.5" y="190.7">GND</text>
<text x="114.8" y="193.1">GND</text>
</g>
<g font-size="2" fill="#505050">
<text x="27.4" y="46.5">VBUS</text>
<text x="91.9" y="46.5">4</text>
<text x="97.5" y="47.6">VDD VBAT</text>
<text x="112.1" y="46.5">3</text>
<text x="138.2" y="46.5">2</text>
<text x="143.9" y="47.6">1</text>
<text x="241.3" y="47.6">IN</text>
<text x="244.8" y="47.6">OUT</text>
<text x="27.4" y="51.4">D+</text>
<text x="27.4" y="49">D-</text>
<text x="27.4" y="53.8">ID</text>
<text x="112.1" y="53.8">5</text>
<text x="138.2" y="49">1</text>
<text x="143.9" y="50">2</text>
<text x="241.3" y="52.5">EN</text>
<text x="27.4" y="56.3">GND</text>
<text x="27.4" y="58.7">SHIELD*10</text>
<text x="101.7" y="54.9">PROG</text>
<text x="241.3" y="57.4">GNDNC</text>
<text x="91.9" y="61.2">1</text>
<text x="97.5" y="62.2">STAT VSS</text>
<text x="112.1" y="61.2">2</text>
<text x="92.6" y="101.3">P0.23</text>
<text x="100.5" y="100.2">41</text>
<text x="92.6" y="103.7">P0.24</text>
<text x="100.5" y="102.6">40</text>
<text x="59.7" y="109.9">1</text>
<text x="63.4" y="111">GND</text>
<text x="92.6" y="113.4">P0.22</text>
<text x="93.4" y="111">GND</text>
<text x="100.5" y="109.9">39</text>
<text x="100.5" y="112.4">38</text>
<text x="177.7" y="113.4">VBUS</text>
<text x="59.7" y="119.6">2</text>
<text x="89.1" y="118.3">SWDCLK</text>
<text x="91" y="115.9">SWDIO</text>
<text x="100.5" y="119.6">35</text>
<text x="100.5" y="117.2">36</text>
<text x="100.5" y="114.8">37</text>
<text x="180.6" y="118.3">D+</text>
<text x="181.1" y="115.9">D-</text>
<text x="59.7" y="122.1">3</text>
<text x="59.7" y="124.5">4</text>
<text x="63.4" y="120.7">P0.25</text>
<text x="63.4" y="123.1">P0.26</text>
<text x="63.4" y="125.6">P0.27</text>
<text x="85.3" y="120.7">P0.21/RESET</text>
<text x="92.6" y="125.6">P0.19</text>
<text x="92.6" y="123.2">P0.20</text>
<text x="100.5" y="124.5">33</text>
<text x="100.5" y="122.1">34</text>
<text x="178.7" y="123.2">GND</text>
<text x="59.7" y="127">5</text>
<text x="59.7" y="129.4">6</text>
<text x="59.7" y="131.8">7</text>
<text x="63.4" y="128">P0.28/AIN4</text>
<text x="63.4" y="130.5">P0.29/AIN5</text>
<text x="87.1" y="128.1">P0.18/SWO</text>
<text x="92.6" y="130.5">P0.17</text>
<text x="100.5" y="131.8">30</text>
<text x="100.5" y="129.4">31</text>
<text x="100.5" y="127">32</text>
<text x="59.7" y="136.7">9</text>
<text x="59.7" y="134.3">8</text>
<text x="63.4" y="137.8">DEC4</text>
<text x="63.4" y="132.9">P0.30/AIN6</text>
<text x="63.4" y="135.3">P0.31/AIN7</text>
<text x="92.6" y="137.8">P0.14</text>
<text x="92.6" y="135.4">P0.15</text>
<text x="92.6" y="132.9">P0.16</text>
<text x="100.5" y="136.7">28</text>
<text x="100.5" y="134.3">29</text>
<text x="58.5" y="139.2">10</text>
<text x="58.7" y="141.6">11</text>
<text x="63.4" y="140.2">DCC</text>
<text x="63.4" y="142.7">VDD</text>
<text x="92.6" y="142.7">P0.12</text>
<text x="92.6" y="140.3">P0.13</text>
<text x="100.5" y="141.6">26</text>
<text x="100.5" y="139.2">27</text>
<text x="92.8" y="145.1">P0.11</text>
<text x="100.5" y="144">25</text>
<text x="66.8" y="151.9" transform="rotate(-90 66.8 151.9)">GND</text>
<text x="69.2" y="151.9" transform="rotate(-90 69.2 151.9)">P0.00/XL1</text>
<text x="71.6" y="151.9" transform="rotate(-90 71.6 151.9)">P0.01/XL2</text>
<text x="74.1" y="151.9" transform="rotate(-90 74.1 151.9)">P0.02/AIN0</text>
<text x="76.5" y="151.9" transform="rotate(-90 76.5 151.9)">P0.03/AIN1</text>
<text x="79" y="151.9" transform="rotate(-90 79 151.9)">P0.04/AIN2</text>
<text x="81.4" y="151.9" transform="rotate(-90 81.4 151.9)">P0.05/AIN3</text>
<text x="83.8" y="151.9" transform="rotate(-90 83.8 151.9)">P0.06</text>
<text x="86.3" y="151.9" transform="rotate(-90 86.3 151.9)">P0.07</text>
<text x="88.7" y="151.9" transform="rotate(-90 88.7 151.9)">P0.08</text>
<text x="91.1" y="151.9" transform="rotate(-90 91.1 151.9)">P0.09</text>
<text x="93.6" y="151.9" transform="rotate(-90 93.6 151.9)">P0.10</text>
<text x="96" y="151.9" transform="rotate(-90 96 151.9)">GND</text>
<text x="117" y="153.8">1</text>
<text x="117" y="151.3">2</text>
<text x="140.6" y="151.3">1</text>
<text x="140.6" y="153.8">2</text>
<text x="177.8" y="155.1" transform="rotate(-90 177.8 155.1)">1</text>
<text x="180.3" y="155.1" transform="rotate(-90 180.3 155.1)">2</text>
<text x="65.7" y="156.7" transform="rotate(-90 65.7 156.7)">12</text>
<text x="68.1" y="156.7" transform="rotate(-90 68.1 156.7)">13</text>
<text x="70.6" y="156.7" transform="rotate(-90 70.6 156.7)">14</text>
<text x="73" y="156.7" transform="rotate(-90 73 156.7)">15</text>
<text x="75.4" y="156.7" transform="rotate(-90 75.4 156.7)">16</text>
<text x="77.9" y="156.7" transform="rotate(-90 77.9 156.7)">17</text>
<text x="80.3" y="156.7" transform="rotate(-90 80.3 156.7)">18</text>
<text x="82.8" y="156.7" transform="rotate(-90 82.8 156.7)">19</text>
<text x="85.2" y="156.7" transform="rotate(-90 85.2 156.7)">20</text>
<text x="87.6" y="156.7" transform="rotate(-90 87.6 156.7)">21</text>
<text x="90" y="156.7" transform="rotate(-90 90 156.7)">22</text>
<text x="92.5" y="156.7" transform="rotate(-90 92.5 156.7)">23</text>
<text x="95" y="156.7" transform="rotate(-90 95 156.7)">24</text>
<text x="177.8" y="164" transform="rotate(-90 177.8 164)">2</text>
<text x="180.3" y="164" transform="rotate(-90 180.3 164)">1</text>
<text x="118.2" y="173.3">DTR</text>
<text x="118.2" y="178.1">TXO</text>
<text x="119" y="175.7">RXI</text>
<text x="28.5" y="180.6">1</text>
<text x="28.5" y="183">3</text>
<text x="39" y="180.6">2</text>
<text x="39" y="183">4</text>
<text x="117.8" y="185.5">GND</text>
<text x="118" y="180.6">VCC</text>
<text x="118.3" y="183">CTS</text>
</g>
<g font-size="1.7" fill="#505050">
<text x="69.3" y="53.8">C2</text>
<text x="121.1" y="53">R1</text>
<text x="130.3" y="48.9">C1</text>
<text x="198.7" y="55.9">R2</text>
<text x="213.1" y="61.1">C3</text>
<text x="225.3" y="61.1">C4</text>
<text x="264.3" y="61.1">C5</text>
<text x="198.9" y="66.4">R3</text>
<text x="157.5" y="73.7">R4</text>
<text x="61.2" y="88.3">U3</text>
<text x="74.7" y="102.3">NFC ANTENNA</text>
<text x="75.8" y="105.1">P0.09=NFC1</text>
<text x="75.8" y="106.9">P0.10=NFC2</text>
<text x="168.4" y="109.3">X1</text>
<text x="216" y="112.7">R5</text>
<text x="140.6" y="117.6">R9</text>
<text x="161.9" y="117.2">C6</text>
<text x="233" y="127.3">R7</text>
<text x="43.4" y="142.2">L1</text>
<text x="126" y="141.9">R10</text>
<text x="135.7" y="141.9">R11</text>
<text x="216" y="141.9">R8</text>
<text x="233.1" y="141.9">R6</text>
<text x="27.9" y="148.9">C7</text>
<text x="122.5" y="154.7" transform="rotate(-90 122.5 154.7)">RED</text>
<text x="129.4" y="154" transform="rotate(-90 129.4 154)">D2</text>
<text x="132.2" y="155.1" transform="rotate(-90 132.2 155.1)">BLUE</text>
<text x="139.2" y="154" transform="rotate(-90 139.2 154)">D3</text>
<text x="47.4" y="156.2">C8</text>
<text x="31.9" y="177.5">J8</text>
<text x="62" y="178.1">C9</text>
<text x="71.8" y="178.1">C10</text>
</g>
<g font-size="1.7" fill="#800000">
<text x="69.6" y="95">Bluetooth Low Energy Module</text>
<text x="75.3" y="93.2">MDBT42 QFN</text>
<text x="76.7" y="96.8">nRF52832</text>
</g>
<g font-size="1.5" fill="#505050">
<text x="132.1" y="50.8">10uF</text>
<text x="71.2" y="55.7">10uF</text>
<text x="118.4" y="56.7">10k</text>
<text x="197.9" y="54.2">10M</text>
<text x="198.4" y="64.9">10M</text>
<text x="215" y="62.9">0.1uF</text>
<text x="227.2" y="62.9">10uF</text>
<text x="266.1" y="62.9">10uF</text>
<text x="156.5" y="72.2">100k</text>
<text x="215" y="111.2">200k</text>
<text x="140.4" y="116.1">10k</text>
<text x="163.8" y="119">10uF</text>
<text x="232.1" y="125.9">200k</text>
<text x="46.5" y="143">10uH</text>
<text x="125.7" y="140.5">1k</text>
<text x="135.5" y="140.5">1k</text>
<text x="215" y="140.5">100k</text>
<text x="232.1" y="140.5">100k</text>
<text x="29.7" y="150.7">1uF</text>
<text x="49.2" y="158">10uF</text>
<text x="63.8" y="180">22pF</text>
<text x="73.6" y="180">22pF</text>
</g>
<g font-size="1.4" fill="#505050">
<text x="130.3" y="53.8">50V</text>
<text x="130.3" y="52.6">5%</text>
<text x="197.1" y="49.2">1/16W</text>
<text x="197.8" y="52.1">0402</text>
<text x="198.9" y="50.6">1%</text>
<text x="69.3" y="58.7">50V</text>
<text x="69.3" y="57.5">5%</text>
<text x="69.3" y="59.9">0402</text>
<text x="118.4" y="58">1%</text>
<text x="122.1" y="56.7">0402</text>
<text x="122.1" y="58">1/16W</text>
<text x="130.3" y="55">0402</text>
<text x="197.3" y="59.9">1/16W</text>
<text x="198.2" y="62.4">0402</text>
<text x="199.3" y="61.1">1%</text>
<text x="213.1" y="66">50V</text>
<text x="213.1" y="64.8">5%</text>
<text x="225.3" y="66">50V</text>
<text x="225.3" y="64.8">5%</text>
<text x="264.3" y="66">50V</text>
<text x="264.3" y="64.8">5%</text>
<text x="155.9" y="67.2">1/16W</text>
<text x="156.8" y="69.7">0402</text>
<text x="157.9" y="68.5">1%</text>
<text x="213.1" y="67.2">0402</text>
<text x="225.3" y="67.2">0402</text>
<text x="264.3" y="67.2">0402</text>
<text x="214.3" y="106.2">1/16W</text>
<text x="216.4" y="107.4">1%</text>
<text x="140.4" y="112.3">1%</text>
<text x="140.4" y="111.1">1/16W</text>
<text x="140.4" y="113.5">0402</text>
<text x="215.3" y="108.7">0402</text>
<text x="161.9" y="122">50V</text>
<text x="161.9" y="120.9">5%</text>
<text x="161.9" y="123.3">0402</text>
<text x="231.4" y="120.8">1/16W</text>
<text x="232.4" y="123.3">0402</text>
<text x="233.5" y="122">1%</text>
<text x="125.7" y="136.7">1%</text>
<text x="125.7" y="135.5">1/16W</text>
<text x="125.7" y="137.9">0402</text>
<text x="135.5" y="136.7">1%</text>
<text x="135.5" y="135.5">1/16W</text>
<text x="135.5" y="137.9">0402</text>
<text x="214.3" y="135.5">1/16W</text>
<text x="215.3" y="137.9">0402</text>
<text x="216.4" y="136.7">1%</text>
<text x="231.4" y="135.5">1/16W</text>
<text x="232.4" y="137.9">0402</text>
<text x="233.5" y="136.7">1%</text>
<text x="46.5" y="141.7">0805</text>
<text x="27.9" y="153.8">50V</text>
<text x="27.9" y="152.5">5%</text>
<text x="27.9" y="154.9">0402</text>
<text x="47.4" y="161">50V</text>
<text x="47.4" y="159.9">5%</text>
<text x="47.4" y="162.3">0402</text>
<text x="62" y="183">50V</text>
<text x="62" y="181.8">5%</text>
<text x="62" y="184.2">0402</text>
<text x="71.8" y="183">50V</text>
<text x="71.8" y="181.8">5%</text>
<text x="71.8" y="184.2">0402</text>
</g>
</svg>
